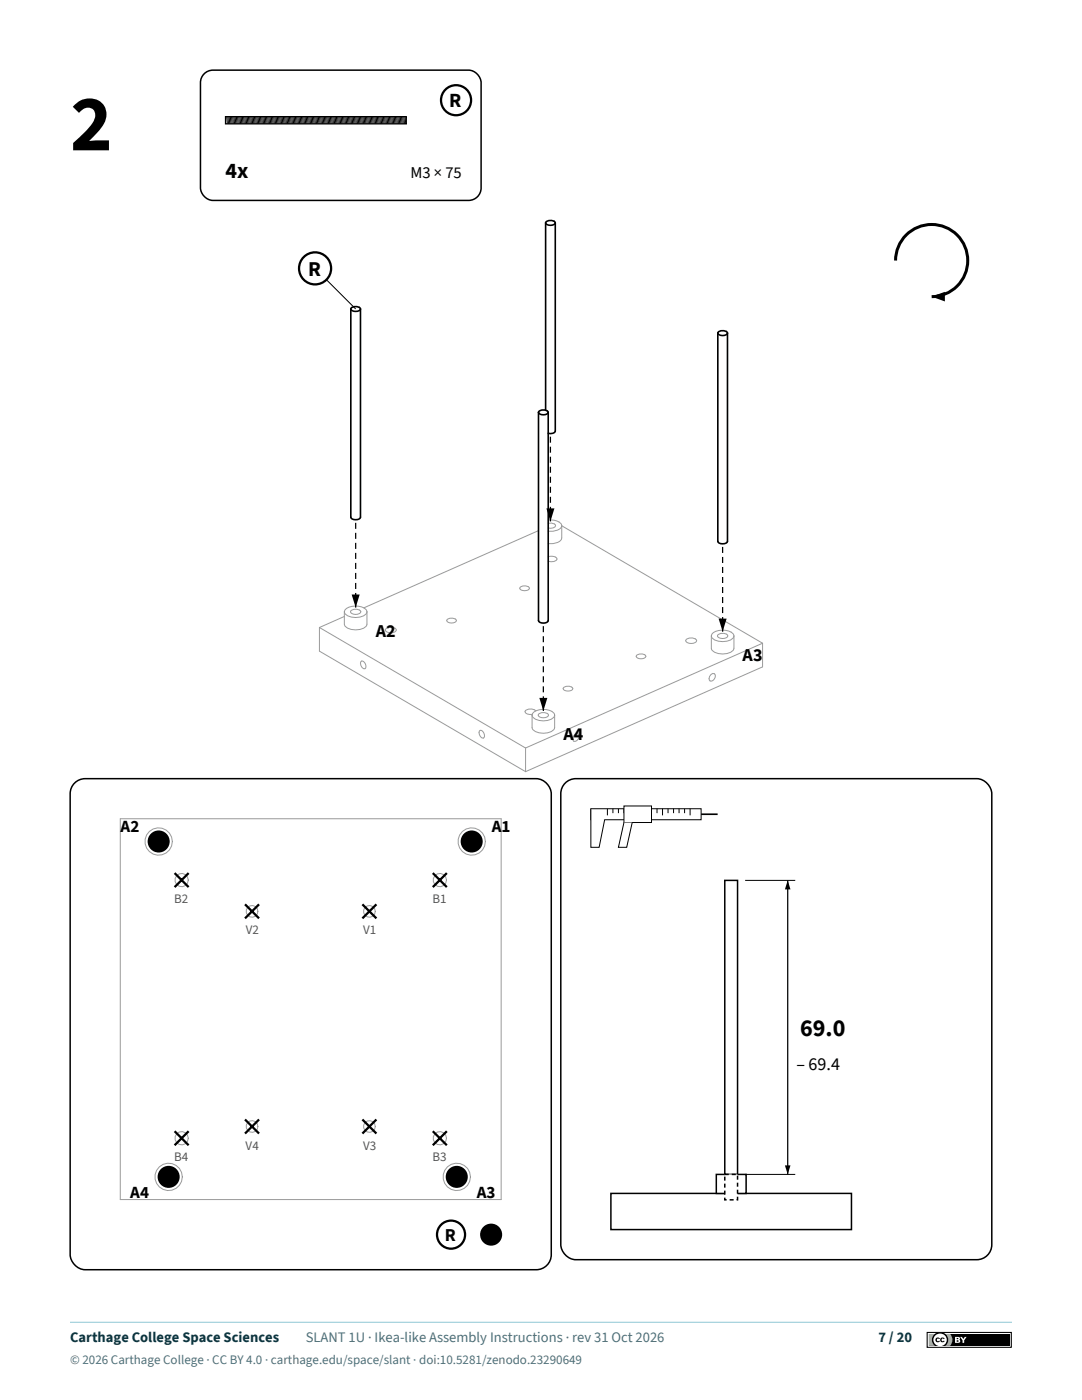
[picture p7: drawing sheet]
<svg xmlns="http://www.w3.org/2000/svg" width="216mm" height="279mm" viewBox="0 0 216 279" stroke-linecap="round" stroke-linejoin="round" font-family="sans-serif">
<path d="M40.5 14.9a2.49 2.49 0 0 1 2-.9h51a2.67 2.67 0 0 1 2.5 2.5v21a2.5 2.5 0 0 1-2.5 2.5h-51a2.67 2.67 0 0 1-2.5-2.5v-21l.1-.6z" fill="none" stroke="#000" stroke-width=".3"/>
<path d="M45 23.3h36.1v1.4h-36.1z" fill="#fff" stroke="#000" stroke-width=".25"/>
<g fill="#000" stroke="#000" stroke-width=".2">
<path d="M45.2 23.3l.2 1.4zM45.5 23.3l.1 1.4zM45.7 23.3l.1 1.4zM46 23.3l.1 1.4zM46.2 23.3l.1 1.4zM46.4 23.3l.2 1.4zM46.7 23.3l.1 1.4zM46.9 23.3l.1 1.4zM47.2 23.3l.1 1.4zM47.4 23.3l.1 1.4zM47.6 23.3l.2 1.4zM47.9 23.3l.1 1.4z"/>
<path d="M48.1 23.3l.1 1.4zM48.4 23.3l.1 1.4zM48.6 23.3l.1 1.4zM48.8 23.3l.2 1.4zM49.1 23.3l.1 1.4zM49.3 23.3l.1 1.4zM49.6 23.3l.1 1.4zM49.8 23.3l.1 1.4zM50.1 23.3l.1 1.4zM50.3 23.3l.1 1.4zM50.5 23.3l.2 1.4zM50.8 23.3l.1 1.4z"/>
<path d="M51 23.3l.1 1.4zM51.3 23.3l.1 1.4zM51.5 23.3l.1 1.4zM51.7 23.3l.2 1.4zM52 23.3l.1 1.4zM52.2 23.3l.1 1.4zM52.5 23.3l.1 1.4zM52.7 23.3l.1 1.4zM52.9 23.3l.2 1.4zM53.2 23.3l.1 1.4zM53.4 23.3l.1 1.4zM53.7 23.3l.1 1.4z"/>
<path d="M53.9 23.3l.1 1.4zM54.1 23.3l.2 1.4zM54.4 23.3l.1 1.4zM54.6 23.3l.1 1.4zM54.9 23.3l.1 1.4zM55.1 23.3l.1 1.4zM55.3 23.3l.2 1.4zM55.6 23.3l.1 1.4zM55.8 23.3l.1 1.4zM56.1 23.3l.1 1.4zM56.3 23.3l.1 1.4zM56.5 23.3l.2 1.4z"/>
<path d="M56.8 23.3l.1 1.4zM57 23.3l.1 1.4zM57.3 23.3l.1 1.4zM57.5 23.3l.1 1.4zM57.7 23.3l.2 1.4zM58 23.3l.1 1.4zM58.2 23.3l.1 1.4zM58.5 23.3l.1 1.4zM58.7 23.3l.1 1.4zM58.9 23.3l.2 1.4zM59.2 23.3l.1 1.4zM59.4 23.3l.2 1.4z"/>
<path d="M59.7 23.3l.1 1.4zM59.9 23.3l.1 1.4zM60.2 23.3l.1 1.4zM60.4 23.3l.1 1.4zM60.6 23.3l.2 1.4zM60.9 23.3l.1 1.4zM61.1 23.3l.1 1.4zM61.4 23.3l.1 1.4zM61.6 23.3l.1 1.4zM61.8 23.3l.2 1.4zM62.1 23.3l.1 1.4zM62.3 23.3l.1 1.4z"/>
<path d="M62.6 23.3l.1 1.4zM62.8 23.3l.1 1.4zM63 23.3l.2 1.4zM63.3 23.3l.1 1.4zM63.5 23.3l.1 1.4zM63.8 23.3l.1 1.4zM64 23.3l.1 1.4zM64.2 23.3l.2 1.4zM64.5 23.3l.1 1.4zM64.7 23.3l.1 1.4zM65 23.3l.1 1.4zM65.2 23.3l.1 1.4z"/>
<path d="M65.4 23.3l.2 1.4zM65.7 23.3l.1 1.4zM65.9 23.3l.1 1.4zM66.2 23.3l.1 1.4zM66.4 23.3l.1 1.4zM66.6 23.3l.2 1.4zM66.9 23.3l.1 1.4zM67.1 23.3l.1 1.4zM67.4 23.3l.1 1.4zM67.6 23.3l.1 1.4zM67.8 23.3l.2 1.4zM68.1 23.3l.1 1.4z"/>
<path d="M68.3 23.3l.1 1.4zM68.6 23.3l.1 1.4zM68.8 23.3l.1 1.4zM69 23.3l.2 1.4zM69.3 23.3l.1 1.4zM69.5 23.3l.2 1.4zM69.8 23.3l.1 1.4zM70 23.3l.1 1.4zM70.3 23.3l.1 1.4zM70.5 23.3l.1 1.4zM70.7 23.3l.2 1.4zM71 23.3l.1 1.4z"/>
<path d="M71.2 23.3l.1 1.4zM71.5 23.3l.1 1.4zM71.7 23.3l.1 1.4zM71.9 23.3l.2 1.4zM72.2 23.3l.1 1.4zM72.4 23.3l.1 1.4zM72.7 23.3l.1 1.4zM72.9 23.3l.1 1.4zM73.1 23.3l.2 1.4zM73.4 23.3l.1 1.4zM73.6 23.3l.1 1.4zM73.9 23.3l.1 1.4z"/>
<path d="M74.1 23.3l.1 1.4zM74.3 23.3l.2 1.4zM74.6 23.3l.1 1.4zM74.8 23.3l.1 1.4zM75.1 23.3l.1 1.4zM75.3 23.3l.1 1.4zM75.5 23.3l.2 1.4zM75.8 23.3l.1 1.4zM76 23.3l.1 1.4zM76.3 23.3l.1 1.4zM76.5 23.3l.1 1.4zM76.7 23.3l.2 1.4z"/>
<path d="M77 23.3l.1 1.4zM77.2 23.3l.1 1.4zM77.5 23.3l.1 1.4zM77.7 23.3l.1 1.4zM77.9 23.3l.2 1.4zM78.2 23.3l.1 1.4zM78.4 23.3l.1 1.4zM78.7 23.3l.1 1.4zM78.9 23.3l.1 1.4zM79.2 23.3l.1 1.4zM79.4 23.3l.1 1.4zM79.6 23.3l.2 1.4z"/>
<path d="M79.9 23.3l.1 1.4zM80.1 23.3l.1 1.4zM80.4 23.3l.1 1.4zM80.6 23.3l.1 1.4zM80.8 23.3l.2 1.4z"/>
</g>
<circle cx="91" cy="20" r="3" fill="#fff" stroke="#000" stroke-width=".45"/>
<g fill="none" stroke="#9a9a9a" stroke-width=".2">
<path d="M103.9 117.1a1.3 1.3 0 0 1 1.7 .3 1.2 1.2 0 0 1-1.9 0zM107.4 105.9l-34.8 15.4M109.4 111.1l.3-.1a1.26 1.26 0 0 1 1.4 .6v.1a1.5 1.5 0 0 1-1.7 .3M109.4 103.8a2.69 2.69 0 0 1 2.6 .9l.1 .2M109.4 104.4h.6l.6 .2 .3 .3a1.18 1.18 0 0 1-1.5 .5M112.1 104.9v2.5a1.13 1.13 0 0 1-.8 .9l-.9 .2h-1M112.1 104.9a1.1 1.1 0 0 1-.8 .9l-.9 .2h-1M112.1 104.9l40.1 23.5M63.7 125.2v4.8l41.2 24M63.7 125.2l41.2 24.1M68.7 122.1l.1 2.7a3.1 3.1 0 0 0 4.4 0v-2.7M68.7 122.1a2.36 2.36 0 0 1 2.8-1.1 1.72 1.72 0 0 1 1.7 1.1"/>
<path d="M68.7 122.1l.1 .2a3.1 3.1 0 0 0 4.4 0v-.2M68.7 123l-5 2.2M70 121.9a1.35 1.35 0 0 1 2 .2 1.27 1.27 0 0 1-2.1 0zM72 132.1l.1-.2a.98 .98 0 0 1 .7 1.6 1 1 0 0 1-.8-1.4zM77.1 125.4a1.48 1.48 0 0 1 2 .3 1.35 1.35 0 0 1-2.2 0zM89.3 123.6a1.3 1.3 0 0 1 1.8 .2 1.18 1.18 0 0 1-2 0zM112.4 137.3a1.25 1.25 0 0 1 1.9 .1 1.2 1.2 0 0 1-1.9 0zM127.1 130.7a1.27 1.27 0 0 1 1.8 .3 1.2 1.2 0 0 1-2 0zM137 127.5a1.45 1.45 0 0 1 2 .4 1.35 1.35 0 0 1-2.2 0zM141.9 134.6l.3-.2h.3a.91 .91 0 0 1 .1 1 .91 .91 0 0 1-.9 .5 .84 .84 0 0 1 .2-1.3zM141.9 126.9l.1 2.7a3.1 3.1 0 0 0 4.4 0v-2.7M141.9 126.9a1.51 1.51 0 0 1 1.5-1.1 2.81 2.81 0 0 1 3 .9v.2"/>
<path d="M141.9 126.9l.1 .2a3.1 3.1 0 0 0 4.4 0v-.2M143.2 126.8a1.33 1.33 0 0 1 2 .1 1.28 1.28 0 0 1-2 0zM152.2 128.4v4.7l-47.3 20.9M152.2 128.4l-47.3 20.9M95.8 145.8a.98 .98 0 0 1 .7 1.5 .98 .98 0 0 1-.7-1.5zM104.9 149.3v4.7M106.2 142.7v2.7a3.1 3.1 0 0 0 4.4 0l.1-2.7M106.2 142.7a2.35 2.35 0 0 1 2.8-1.1 1.71 1.71 0 0 1 1.7 1.1M106.2 142.7v.2a3.1 3.1 0 0 0 4.4 0l.1-.2M106.9 141.9a1.41 1.41 0 0 0-2.1 .1 1.18 1.18 0 0 0 1.4 .6M107.6 142.4a1.39 1.39 0 0 1 1.9 .3 1.27 1.27 0 0 1-2.1 0zM114.6 146.6l.4-.2 .3 .1a.92 .92 0 0 1 .1 1 .92 .92 0 0 1-.9 .4 .84 .84 0 0 1 .1-1.3z"/>
</g>
<g fill="none" stroke="#000" stroke-width=".32">
<path d="M108.9 44.5v-.2a1.25 1.25 0 0 1 1.9 .2M108.9 44.5a1.2 1.2 0 0 0 1.9 0M108.9 44.5v37.4M110.8 44.5v41.6a1.12 1.12 0 0 1-1.4 .4M70 61.7v-.2a1.26 1.26 0 0 1 1.9 .2M70 61.7a1.2 1.2 0 0 0 1.9 0M70 61.7v41.5a1.2 1.2 0 0 0 1.9 0v-41.5M143.2 66.5l.1-.2a1.26 1.26 0 0 1 1.9 .2M143.2 66.5a1.18 1.18 0 0 0 2 0M143.2 66.5v41.5a1.19 1.19 0 0 0 2 0v-41.5M107.4 82.3l.1-.1a1.26 1.26 0 0 1 1.9 .1M107.4 82.3a1.2 1.2 0 0 0 2 0"/>
<path d="M107.4 82.3v41.6a1.2 1.2 0 0 0 2 0v-41.6"/>
</g>
<path d="M65 55.7l6 6z" fill="#000" stroke="#000" stroke-width=".2"/>
<circle cx="62.9" cy="53.6" r="3.2" fill="#fff" stroke="#000" stroke-width=".45"/>
<path d="M109.8 87.1v17M71 104.3v16.9M144.2 109.2v16.9M108.4 125v16.9" fill="none" stroke="#000" stroke-width=".25" stroke-dasharray="1.2 .8" stroke-linecap="butt"/>
<g fill="#000">
<path d="M109 101.5h1.6l-.8 2.6zM70.2 118.7h1.6l-.8 2.5zM143.4 123.5h1.6l-.8 2.6zM107.6 139.3h1.6l-.8 2.6z"/>
<circle cx="31.7" cy="167.9" r="2.2"/>
<circle cx="94.1" cy="167.9" r="2.2"/>
<circle cx="33.6" cy="234.9" r="2.2"/>
<circle cx="91.1" cy="234.9" r="2.2"/>
<circle cx="98" cy="246.4" r="2.2"/>
</g>
<path d="M15.1 156.1l1.2-.6 .7-.1h90a3.2 3.2 0 0 1 3 3v92a3 3 0 0 1-3 3h-90a3.2 3.2 0 0 1-3-3v-92a2.99 2.99 0 0 1 1.1-2.3z" fill="none" stroke="#000" stroke-width=".3"/>
<g fill="none" stroke="#9a9a9a" stroke-width=".2">
<path d="M24 163.4h76v76h-76z"/>
<circle cx="31.7" cy="167.9" r="1.25"/>
<circle cx="31.7" cy="167.9" r="2.73"/>
<circle cx="36.2" cy="175.6" r="1.33"/>
<circle cx="87.8" cy="175.6" r="1.33"/>
<circle cx="94.1" cy="167.9" r="2.73"/>
<circle cx="94.1" cy="167.9" r="1.25"/>
<circle cx="50.3" cy="181.9" r="1.17"/>
<circle cx="73.7" cy="181.9" r="1.17"/>
<circle cx="33.6" cy="234.9" r="1.25"/>
<circle cx="33.6" cy="234.9" r="2.73"/>
<circle cx="36.2" cy="227.2" r="1.33"/>
<circle cx="50.3" cy="224.8" r="1.17"/>
<circle cx="73.7" cy="224.8" r="1.17"/>
<circle cx="87.8" cy="227.2" r="1.33"/>
<circle cx="91.1" cy="234.9" r="2.73"/>
<circle cx="91.1" cy="234.9" r="1.25"/>
</g>
<g fill="#000" stroke="#000" stroke-width=".45">
<path d="M34.8 174.2l2.8 2.8zM34.8 177l2.8-2.8z"/>
<path d="M86.4 174.2l2.8 2.8zM86.4 177l2.8-2.8z"/>
<path d="M48.9 180.5l2.8 2.8zM48.9 183.3l2.8-2.8z"/>
<path d="M72.3 180.5l2.8 2.8zM72.3 183.3l2.8-2.8z"/>
<path d="M34.8 225.8l2.8 2.8zM37.6 225.8l-2.8 2.8z"/>
<path d="M48.9 223.4l2.8 2.8zM51.7 223.4l-2.8 2.8z"/>
<path d="M72.3 223.4l2.8 2.8zM75.1 223.4l-2.8 2.8z"/>
<path d="M86.4 225.8l2.8 2.8zM89.2 225.8l-2.8 2.8z"/>
</g>
<circle cx="90" cy="246.4" r="2.8" fill="#fff" stroke="#000" stroke-width=".45"/>
<path d="M112.6 156.5a2.99 2.99 0 0 1 2.3-1.1h80a3.2 3.2 0 0 1 3 3v90a3 3 0 0 1-3 3h-80a3.2 3.2 0 0 1-3-3v-90l.1-.7z" fill="none" stroke="#000" stroke-width=".3"/>
<g fill="#fff" stroke="#000" stroke-width=".3">
<path d="M121.9 238.2h48v7.2h-48z"/>
<path d="M142.9 234.4h6v3.8h-6z"/>
<path d="M144.6 175.7h2.6v58.7h-2.6z"/>
</g>
<path d="M144.6 234.4h2.6v5h-2.6z" fill="#fff" stroke="#000" stroke-width=".3" stroke-dasharray=".8 .6" stroke-linecap="butt"/>
<path d="M148.7 175.7h10M148.7 234.4h10" fill="none" stroke="#000" stroke-width=".2"/>
<path d="M157.2 175.7v58.7" fill="none" stroke="#000" stroke-width=".25"/>
<path d="M157.2 175.7l.5 1.8h-1.1zM156.6 232.6h1.1l-.5 1.8z" fill="#000"/>
<path d="M117.9 161.4h22v2.2h-22z" fill="#fff" stroke="#000" stroke-width=".2"/>
<g fill="none" stroke="#000" stroke-width=".2">
<path d="M121.2 161.4v1.3M122.3 161.4v.9M123.4 161.4v.9M124.5 161.4v.9M125.6 161.4v.9M126.7 161.4v1.3M127.8 161.4v.9M128.9 161.4v.9M130 161.4v.9M131.1 161.4v.9M132.2 161.4v1.3M133.3 161.4v.9"/>
<path d="M134.4 161.4v.9M135.5 161.4v.9M136.6 161.4v.9M137.7 161.4v1.3"/>
</g>
<g fill="#fff" stroke="#000" stroke-width=".2">
<path d="M117.9 161.4l2.7 2.2-1 5.5h-1.7z"/>
<path d="M124.5 160.9h5.5v3.3h-5.5z"/>
<path d="M124.5 164.2h1.6l-1 4.9h-1.7z"/>
</g>
<path d="M139.9 162.5h3.3" fill="none" stroke="#000" stroke-width=".33"/>
<path d="M178.7 52a7.2 7.2 0 0 1 7.2-7.2 7.2 7.2 0 0 1 7.2 7.2 7.2 7.2 0 0 1-7.2 7.2" fill="none" stroke="#000" stroke-width=".6"/>
<path d="M185.9 59.2l2.6-1v2z" fill="#000"/>
<path d="M14 263.9h187.9" fill="none" stroke="#a6d3dd" stroke-width=".25"/>
<path d="M185 265.9h16.8v3h-16.8z" fill="#fff" stroke="#000" stroke-width=".21"/>
<path d="M185.3 266.2h16.2v2.4h-16.2z" fill="#000"/>
<path d="M185.3 266.2h4.3a1.78 1.78 0 0 1 0 2.4h-4.3z" fill="#abb1aa"/>
<path d="M186.4 266.6a1.45 1.45 0 0 1 1.6-.5 1.45 1.45 0 0 1 1 1.3 1.39 1.39 0 0 1-1.8 1.3 1.39 1.39 0 0 1-.8-2.1z" fill="#fff"/>
<path d="M186.4 266.3l.3-.1h.9a1.28 1.28 0 0 1 1.6 .9 1.28 1.28 0 0 1-1 1.5h-.6a1.33 1.33 0 0 1-1.6-.7 1.33 1.33 0 0 1 .4-1.6zM186.3 267.4a1.3 1.3 0 0 0 2.6 0 1.3 1.3 0 0 0-2.6 0zM186.8 267.1l.3-.2 .4 .1 .1 .2-.3 .1-.1-.2-.3 .3 .3 .3 .2-.2 .2 .1a.49 .49 0 0 1-.8 .2 .49 .49 0 0 1 0-.7zM187.7 267.1l.4-.2 .4 .3h-.3a.25 .25 0 0 0-.3 .2 .25 .25 0 0 0 .3 .2l.1-.1 .2 .1a.49 .49 0 0 1-.7 .2 .49 .49 0 0 1-.1-.7z" fill="#000"/>
<path d="M190.9 267v.3l.3-.1v-.2zM190.9 267.5v.3h.2a.16 .16 0 0 0 .2-.2 .16 .16 0 0 0-.2-.1zM190.6 266.8l.8 .1 .2 .2-.2 .3 .2 .2v.2a.95 .95 0 0 1-1 .2zM191.6 266.8h.3l.3 .4 .3-.4h.4l-.5 .7v.5h-.3v-.5z" fill="#fff"/>
<text font-size="16" x="14" y="30">2</text>
<text font-size="4.8" x="159.7" y="206.7">69.0</text>
<text font-size="4.4" x="45" y="35.5">4x</text>
<text font-size="4.2" x="61.5" y="55.1">R</text>
<text font-size="4" x="89.7" y="21.4">R</text>
<g font-size="3.6">
<text x="75" y="127.1">A2</text>
<text x="148.2" y="131.9">A3</text>
<text x="112.4" y="147.7">A4</text>
<text x="158.9" y="213.5">– 69.4</text>
<text x="88.8" y="247.7">R</text>
</g>
<g font-size="3.4">
<text x="24.1" y="166.1">A2</text>
<text x="98.1" y="166.1">A1</text>
<text x="26" y="239.1">A4</text>
<text x="95.1" y="239.1">A3</text>
</g>
<text font-size="3.3" x="81.9" y="35.5">M3 × 75</text>
<g font-size="2.9" fill="#003c4b">
<text x="14" y="267.9">Carthage College Space Sciences</text>
<text x="175.3" y="267.9">7 / 20</text>
</g>
<text font-size="2.9" fill="#4d6f78" x="61" y="267.9">SLANT 1U · Ikea-like Assembly Instructions · rev 31 Oct 2026</text>
<g font-size="2.6" fill="#555">
<text x="34.8" y="180.2">B2</text>
<text x="86.3" y="180.2">B1</text>
<text x="49" y="186.5">V2</text>
<text x="72.5" y="186.5">V1</text>
<text x="34.7" y="231.8">B4</text>
<text x="49" y="229.4">V4</text>
<text x="72.5" y="229.4">V3</text>
<text x="86.3" y="231.8">B3</text>
</g>
<text font-size="2.6" fill="#4d6f78" x="14" y="272.2">© 2026 Carthage College · CC BY 4.0 · carthage.edu/space/slant · doi:10.5281/zenodo.23290649</text>
</svg>
